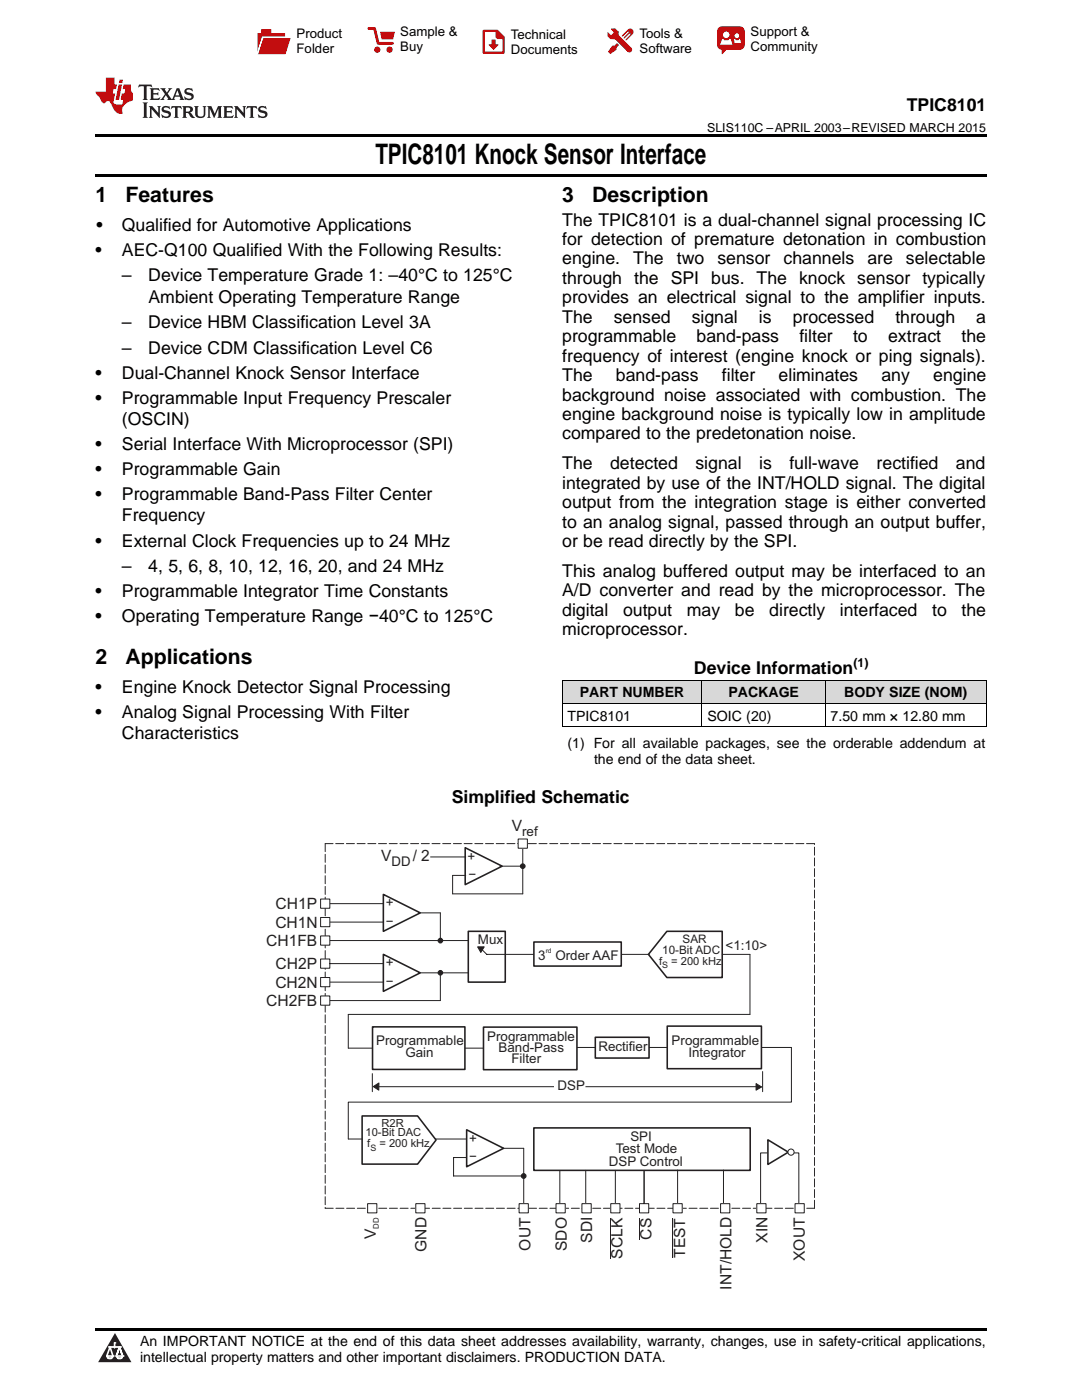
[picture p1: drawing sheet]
<svg xmlns="http://www.w3.org/2000/svg" width="216mm" height="279mm" viewBox="0 0 216 279" stroke-linecap="round" stroke-linejoin="round" font-family="sans-serif">
<g fill="#d8d8d8">
<path d="M112.2 135.8h27.9v4.6h-27.9z"/>
<path d="M140.1 135.8h24.6v4.6h-24.6z"/>
<path d="M164.7 135.8h32.1v4.6h-32.1z"/>
</g>
<path d="M22.9 266l3.3 5.9h-6.6z" fill="#231f20"/>
<path d="M21.3 270.6h1.2l-.3 .5h-.3a.53 .53 0 0 1-.6-.5z" fill-rule="evenodd" fill="#fff"/>
<path d="M21.3 270.6h1.2l-.3 .5h-.3a.53 .53 0 0 1-.6-.5z" fill="none" stroke="#231f20" stroke-width=".33"/>
<path d="M21.3 270.6l1.2 .1-.3 .4h-.5z" fill="none" stroke="#fff" stroke-width=".33"/>
<path d="M22.9 268.9h.1" fill="none" stroke="#fff" stroke-width=".33"/>
<path d="M22.9 268v.9z" fill="#fff"/>
<path d="M22.9 268v.9z" fill="none" stroke="#fff" stroke-width=".33"/>
<circle cx="22.9" cy="268" r=".16" fill="#fff"/>
<path d="M21.8 268.8h.1" fill="none" stroke="#fff" stroke-width=".33"/>
<path d="M21.8 268.8h2.2z" fill="#fff"/>
<path d="M21.8 268.8h2.2z" fill="none" stroke="#fff" stroke-width=".33"/>
<circle cx="24" cy="268.8" r=".16" fill="#fff"/>
<path d="M23.2 270.6h.1" fill="none" stroke="#fff" stroke-width=".33"/>
<path d="M23.8 268.8l-.6 1.8z" fill="#fff"/>
<path d="M23.8 268.8l-.6 1.8z" fill="none" stroke="#fff" stroke-width=".33"/>
<path d="M23.8 268.8l.7 1.8z" fill="#fff"/>
<path d="M23.8 268.8l.7 1.8z" fill="none" stroke="#fff" stroke-width=".33"/>
<path d="M24.4 270.6h.1" fill="none" stroke="#fff" stroke-width=".33"/>
<circle cx="21.3" cy="270.6" r=".16" fill="#fff"/>
<path d="M22 268.8l-.7 1.8z" fill="#fff"/>
<path d="M22 268.8l-.7 1.8z" fill="none" stroke="#fff" stroke-width=".33"/>
<path d="M22 268.8l.5 1.8z" fill="#fff"/>
<path d="M22 268.8l.5 1.8z" fill="none" stroke="#fff" stroke-width=".33"/>
<circle cx="22.5" cy="270.6" r=".16" fill="#fff"/>
<path d="M23.3 270.6h1.2a.63 .63 0 0 1-.6 .5 .63 .63 0 0 1-.6-.5z" fill-rule="evenodd" fill="#fff"/>
<path d="M23.3 270.6h1.2a.63 .63 0 0 1-.6 .5 .63 .63 0 0 1-.6-.5z" fill="none" stroke="#231f20" stroke-width=".33"/>
<path d="M23.3 270.6h1.2l-.4 .5h-.5z" fill="none" stroke="#fff" stroke-width=".33"/>
<path d="M23.2 270.6h.1" fill="none" stroke="#fff" stroke-width=".33"/>
<circle cx="24.5" cy="270.6" r=".16" fill="#fff"/>
<path d="M19 265.1h177.8v.5h-177.8z" fill="#000"/>
<path d="M123.3 190.5h7M69.5 227.3h2.8M86.9 227.3h6.2M104.5 229.2v11" fill="none" stroke="#241f21" stroke-width=".2"/>
<path d="M133.1 185.9h11v9.2h-11l-3.7-4.6z" fill-rule="evenodd" fill="#fff"/>
<path d="M76.5 178.5l7.4 3.7-7.4 3.7zM93.4 185.9h7.4v10.1h-7.4zM133.1 185.9h11v9.2h-11l-3.7-4.6z" fill="none" stroke="#241f21" stroke-width=".32"/>
<path d="M65.8 180.3h10.7M65.8 184h10.7M65.8 187.7h27.6M65.8 199.7h22.1M65.8 196h10.7M83.9 182.2h4v5.5M83.9 194.2h9.5M96 189.3l1.1 1.2h11.2M144.1 190.5h5.5v11.9M69.5 202.4h80.1z" fill="none" stroke="#241f21" stroke-width=".2"/>
<path d="M106.5 188h17.5v4.8h-17.5z" fill-rule="evenodd" fill="#fff"/>
<path d="M106.5 188h17.5v4.8h-17.5z" fill="none" stroke="#241f21" stroke-width=".32"/>
<path d="M69.5 202.4v6.8h6.7M90.5 209.2h6.6" fill="none" stroke="#241f21" stroke-width=".2"/>
<path d="M74.3 204.9h18.5v8.5h-18.5z" fill-rule="evenodd" fill="#fff"/>
<path d="M74.3 204.9h18.5v8.5h-18.5zM106.5 225.1h43.2v8.5h-43.2z" fill="none" stroke="#241f21" stroke-width=".32"/>
<path d="M104.3 169.3v9.1M74.3 214.3v3.6M75.6 216.9h76.1M112.8 209h6.8M152.2 213.8v4.1M157.9 209v11h-88.4v7.3M111.7 233.6v6.6M116.9 233.6v6.5M153.1 230.1h-1.3v10.1M158.5 230.1h.9v10.1" fill="none" stroke="#241f21" stroke-width=".2"/>
<path d="M110.7 214.7h6v3.7h-6z" fill-rule="evenodd" fill="#fff"/>
<path d="M110.7 214.7h6v3.7h-6z" fill="none" stroke="#fff" stroke-width=".2"/>
<path d="M64.9 168.4v72.7M162.5 168.4h-97.6M64.9 241.1h97.6M162.5 241.1v-72.7" fill="none" stroke="#241f21" stroke-width=".2" stroke-dasharray="1.6 .5"/>
<path d="M64 179.4h1.8v1.9h-1.8zM64 183.1h1.8v1.8h-1.8zM64 186.8h1.8v1.8h-1.8zM64 198.8v1.8h1.8v-1.8zM64 195.1v1.8h1.8v-1.8zM64 191.4v1.8h1.8v-1.8z" fill-rule="evenodd" fill="#fff"/>
<path d="M64 179.4h1.8v1.9h-1.8zM64 183.1h1.8v1.8h-1.8zM64 186.8h1.8v1.8h-1.8zM64 198.8h1.8v1.8h-1.8zM64 195.1h1.8v1.8h-1.8zM64 191.4h1.8v1.8h-1.8zM65.8 192.3h10.7M87.9 194.2v5.5" fill="none" stroke="#241f21" stroke-width=".2"/>
<path d="M76.5 190.5l7.4 3.7-7.4 3.6z" fill="none" stroke="#241f21" stroke-width=".32"/>
<circle cx="87.9" cy="187.7" r=".46" fill="#241f21"/>
<circle cx="87.9" cy="187.7" r=".46" fill="none" stroke="#241f21" stroke-width=".21"/>
<circle cx="87.9" cy="194.1" r=".45" fill="#241f21"/>
<circle cx="87.9" cy="194.1" r=".45" fill="none" stroke="#241f21" stroke-width=".21"/>
<path d="M103.4 167.4h1.8v1.9h-1.8z" fill-rule="evenodd" fill="#fff"/>
<path d="M85.9 171h7M90.3 174.7h2.6M90.3 178.4h14M99.7 172.9h4.6M103.4 167.4h1.8v1.9h-1.8z" fill="none" stroke="#241f21" stroke-width=".2"/>
<path d="M92.8 169.2l7.4 3.7-7.4 3.6z" fill="none" stroke="#241f21" stroke-width=".32"/>
<circle cx="104.3" cy="172.9" r=".46" fill="#241f21"/>
<circle cx="104.3" cy="172.9" r=".46" fill="none" stroke="#241f21" stroke-width=".21"/>
<path d="M90.3 174.7v3.7M128.7 209h7" fill="none" stroke="#241f21" stroke-width=".2"/>
<path d="M118.8 207h10.7v4.2h-10.7z" fill-rule="evenodd" fill="#fff"/>
<path d="M118.8 207h10.7v4.2h-10.7z" fill="none" stroke="#241f21" stroke-width=".32"/>
<path d="M96.5 205h18.6v8.5h-18.6z" fill-rule="evenodd" fill="#fff"/>
<path d="M96.5 205h18.6v8.5h-18.6z" fill="none" stroke="#241f21" stroke-width=".32"/>
<path d="M133.1 204.8h18.8v8.5h-18.8z" fill-rule="evenodd" fill="#fff"/>
<path d="M133.1 204.8h18.8v8.5h-18.8zM93.1 225.5l7.4 3.7-7.4 3.7z" fill="none" stroke="#241f21" stroke-width=".32"/>
<path d="M100.5 229.2h4" fill="none" stroke="#241f21" stroke-width=".2"/>
<circle cx="104.5" cy="234.7" r=".47" fill="#241f21"/>
<circle cx="104.5" cy="234.7" r=".47" fill="none" stroke="#241f21" stroke-width=".21"/>
<path d="M93.1 231h-2.6v3.7h14" fill="none" stroke="#241f21" stroke-width=".2"/>
<path d="M73.4 240.2h1.8v1.9h-1.8z" fill-rule="evenodd" fill="#fff"/>
<path d="M73.4 240.2h1.8v1.9h-1.8z" fill="none" stroke="#241f21" stroke-width=".2"/>
<path d="M83 240.2h1.8v1.9h-1.8z" fill-rule="evenodd" fill="#fff"/>
<path d="M83 240.2h1.8v1.9h-1.8z" fill="none" stroke="#241f21" stroke-width=".2"/>
<path d="M103.6 240.2h1.8v1.9h-1.8z" fill-rule="evenodd" fill="#fff"/>
<path d="M103.6 240.2h1.8v1.9h-1.8z" fill="none" stroke="#241f21" stroke-width=".2"/>
<path d="M110.9 240.2h1.9v1.9h-1.9z" fill-rule="evenodd" fill="#fff"/>
<path d="M110.9 240.2h1.9v1.9h-1.9z" fill="none" stroke="#241f21" stroke-width=".2"/>
<path d="M116.1 240.2h1.9v1.9h-1.9z" fill-rule="evenodd" fill="#fff"/>
<path d="M122.8 233.6v6.5M116.1 240.2h1.9v1.9h-1.9z" fill="none" stroke="#241f21" stroke-width=".2"/>
<path d="M121.9 240.2h1.8v1.9h-1.8z" fill-rule="evenodd" fill="#fff"/>
<path d="M128.5 233.8v6.3M121.9 240.2h1.8v1.9h-1.8z" fill="none" stroke="#241f21" stroke-width=".2"/>
<path d="M127.6 240.2h1.8v1.9h-1.8z" fill-rule="evenodd" fill="#fff"/>
<path d="M128.5 233.6v6.5M135.2 233.5v6.6M127.6 240.2h1.8v1.9h-1.8z" fill="none" stroke="#241f21" stroke-width=".2"/>
<path d="M134.3 240.2h1.8v1.9h-1.8z" fill-rule="evenodd" fill="#fff"/>
<path d="M144.4 233.5v6.6M134.3 240.2h1.8v1.9h-1.8z" fill="none" stroke="#241f21" stroke-width=".2"/>
<path d="M143.8 240.2h1.8v1.9h-1.8z" fill-rule="evenodd" fill="#fff"/>
<path d="M143.8 240.2h1.8v1.9h-1.8z" fill="none" stroke="#241f21" stroke-width=".2"/>
<path d="M158.6 240.2h1.9v1.9h-1.9z" fill-rule="evenodd" fill="#fff"/>
<path d="M158.6 240.2h1.9v1.9h-1.9z" fill="none" stroke="#241f21" stroke-width=".2"/>
<path d="M151 240.2h1.8v1.9h-1.8z" fill-rule="evenodd" fill="#fff"/>
<path d="M151 240.2h1.8v1.9h-1.8z" fill="none" stroke="#241f21" stroke-width=".2"/>
<path d="M153.2 227.5l4.1 2.4-4.1 2.5z" fill="none" stroke="#241f21" stroke-width=".32"/>
<circle cx="157.8" cy="229.9" r=".62" fill="#fff"/>
<circle cx="157.8" cy="229.9" r=".62" fill="none" stroke="#241f21" stroke-width=".2"/>
<path d="M95.3 189h1.3l-.7 1.1z" fill="#241f21"/>
<path d="M95.3 189h1.3l-.7 1.1z" fill="none" stroke="#241f21" stroke-width=".2"/>
<path d="M74.5 216.8l1.1-.7v1.5z" fill="#241f21"/>
<path d="M74.5 216.8l1.1-.7v1.5z" fill="none" stroke="#241f21" stroke-width=".2"/>
<path d="M150.9 216.3l1.1 .6-1.1 .7z" fill="#241f21"/>
<path d="M150.9 216.3l1.1 .6-1.1 .7zM151.9 209h6M121.8 243.1v8.1M127.6 243.1v4.3M134.3 243.1v7.9" fill="none" stroke="#241f21" stroke-width=".2"/>
<path d="M72.3 222.7h11l3.7 4.8-3.7 4.8h-11z" fill="none" stroke="#241f21" stroke-width=".32"/>
<path d="M112.2 135.7h84.6M112.2 135.8v9.3M140.1 135.8v9.3M164.6 135.8v9.3M196.8 135.8v9.3M112.2 145h84.6M112.2 140.4h84.6" fill="none" stroke="#000" stroke-width=".2"/>
<path d="M19 34.8h177.8v.5h-177.8zM19 26.8h177.8v.6h-177.8z" fill="#000"/>
<path d="M27.7 16.9l-.1 .6 .6-.3h.5v.2v2.2l-.2 .4h1l-.2-.4v-2.2v-.2h.5l.6 .3-.2-.6zM29.9 17.6l.2 .4v1.6l-.2 .4h1.9l.1-.6a1.09 1.09 0 0 1-1.3 .1v-.6h.6l.4 .2v-.7l-.2 .2h-.8v-.6l.2-.1a1.01 1.01 0 0 1 1 .3l-.1-.6zM32 17.6l.9 1.2-1 1.2h.9l-.2-.3 .5-.7 .5 .7-.3 .3h1.7l-.2-.3 .1-.4h1l.1 .4-.2 .3h1l-.3-.4-.7-2h-.5l-1 2.2-.8-1.1 .9-1.1h-.9l.2 .2-.4 .7-.4-.7 .2-.2zM35.4 18l.4 1h-.8zM37 17.7a.66 .66 0 0 0-.2 .8 .66 .66 0 0 0 .6 .4l.7 .2 .1 .2a.8 .8 0 0 1-.7 .4 .8 .8 0 0 1-.7-.5l.1 .8 .2-.2a.94 .94 0 0 0 1.1 .1 .94 .94 0 0 0 .4-.9 1.48 1.48 0 0 0-1.3-.6v-.4a1.1 1.1 0 0 1 1.2 .2l-.2-.6-.2 .1-.5-.1zM28.5 20.4l.2 .4v2.3l-.2 .4h1l-.2-.4v-2.3l.2-.4zM29.7 21.2l.2 .4v1.5l-.2 .4h.8l-.3-.4 .1-1.3 1.6 1.8v-2l.2-.4h-.7l.2 .2v1.1l-1.2-1.3zM32.5 21.3a.66 .66 0 0 0-.2 .8 .66 .66 0 0 0 .6 .4l.6 .2 .2 .2a.8 .8 0 0 1-.8 .4 .8 .8 0 0 1-.7-.5l.2 .7 .2-.1a.94 .94 0 0 0 1 .1 .94 .94 0 0 0 .5-1 1.47 1.47 0 0 0-1.3-.6l-.1-.3a1.1 1.1 0 0 1 1.3 .2l-.2-.6-.2 .1-.5-.2zM34.3 21.2l-.2 .6a.64 .64 0 0 1 .8-.3v1.6l-.2 .4h1l-.3-.4 .1-1.6a.66 .66 0 0 1 .8 .3l-.2-.6zM36.3 21.2l.3 .4v1.5l-.3 .4h1l-.2-.2v-.7h.5l.1 .1a.8 .8 0 0 0 1.2 .7l-1-1a.62 .62 0 0 0 .6-.5 .62 .62 0 0 0-.6-.7zM37.1 21.5h.1a.48 .48 0 0 1 .6 0 .48 .48 0 0 1 .1 .6l-.2 .1-.6 .1zM38.7 21.2l.2 .2a2.29 2.29 0 0 0 .4 2 1.05 1.05 0 0 0 1.7-.7v-1.3l.2-.2h-.8l.2 .4v1.1a.61 .61 0 0 1-.6 .6 .61 .61 0 0 1-.6-.6v-1.1l.3-.4zM41.3 21.2l.3 .4v1.5l-.3 .4h.8l-.2-.4v-1.4l.8 1.9 .9-1.9v1.4l-.2 .4h.9l-.2-.4v-1.5l.2-.4h-.8l-.7 1.5-.6-1.5zM44.5 21.2l.2 .4v1.5l-.2 .4h1.9l.2-.6a1.1 1.1 0 0 1-1.4 .2v-.7h.6l.4 .2v-.6l-.2 .1-.8 .1v-.6l.2-.1a1.02 1.02 0 0 1 1.1 .2l-.2-.5zM46.7 21.2l.2 .4v1.5l-.2 .4h.8l-.3-.4 .1-1.3 1.6 1.8v-2l.2-.4h-.7l.2 .2v1.1l-1.2-1.3zM49.3 21.2l-.1 .6a.64 .64 0 0 1 .8-.3v1.6l-.3 .4h1l-.2-.4v-1.6a.66 .66 0 0 1 .8 .3l-.1-.6zM51.7 21.3a.66 .66 0 0 0-.2 .7 .66 .66 0 0 0 .7 .5l.6 .2 .1 .2a.8 .8 0 0 1-.7 .4 .8 .8 0 0 1-.7-.5l.1 .7 .2-.1a.94 .94 0 0 0 1.1 .1 .94 .94 0 0 0 .4-1 1.48 1.48 0 0 0-1.2-.6l-.1-.3a1.1 1.1 0 0 1 1.2 .2l-.2-.6-.1 .1-.6-.2z" fill="#231f20"/>
<path d="M21.1 15.5v2.8h-2v.4l.9 .9a.96 .96 0 0 0 1 1 .59 .59 0 0 1 .5-.4 .59 .59 0 0 1 .5 .3l.4 .8a1.61 1.61 0 0 0 2.1 1.3 1.63 1.63 0 0 1 1.1-2.2l.9-.3v-1.5a1.6 1.6 0 0 1-.4-1.7h-1.4l-.2 .9h.5l-.2 .8h-.5l-.2 1v.3h.5l-.2 .9h-.7a.74 .74 0 0 1-1-.6l.3-1.6h-.5l.2-.8h.5l.1-.9h-.4v-1.4zM23.7 16.9l-.7 3h.8l.6-3zM23.8 15.9l-.1 .7h.7l.2-.7z" fill="#ee1d23"/>
<g fill="#d60000">
<path d="M52.1 5.8h2v.8h2.8v4.2h-5.5v-4.2h.7z" fill-rule="evenodd"/>
<path d="M52.4 7.5h5.6l-1 3.3h-5.6z" fill-rule="evenodd"/>
</g>
<path d="M52.4 7.4h5.7l-.1 .1h-5.5l-1.1 3.3z" fill-rule="evenodd" fill="#fff"/>
<path d="M52.4 7.4h5.7l-.1 .1h-5.5l-1.1 3.3z" fill="none" stroke="#fff" stroke-width=".2"/>
<path d="M73.6 5.7h1.1l.7 2.9h2.9" fill="none" stroke="#d60000" stroke-width=".55"/>
<g fill="#d60000">
<path d="M75.8 6.3h3l-.4 1.6h-2.2z" fill-rule="evenodd"/>
<circle cx="75.3" cy="9.9" r=".62"/>
<circle cx="77.7" cy="9.9" r=".62"/>
</g>
<path d="M96.5 6.2h2.7l1.3 1.2v3.1h-4z" fill="none" stroke="#d60000" stroke-width=".44"/>
<g fill="#d60000">
<path d="M98.1 7.9h.8v1h.5l-.9 1.1-1-1v-.1h.6z" fill-rule="evenodd"/>
<path d="M98.9 6.2h.3l1.3 1.2v.4h-1.3l-.3-.4z" fill-rule="evenodd"/>
<path d="M121.9 5.7h.8l.7 .6 .1 .7 2.5 2.5-.8 .8-2.3-2.3-1.1-.2-.6-.6v-.8l.7 .6 .5-.4v-.2l-.5-.5z" fill-rule="evenodd"/>
<path d="M122.2 9.1h.4l.5-.5 .4 .4-.5 .5v.4l-1.2 .9-.5-.5z" fill-rule="evenodd"/>
<path d="M125.3 5.9a.67 .67 0 0 1 .9 0 .67 .67 0 0 1 0 .9z" fill-rule="evenodd"/>
<path d="M125.3 5.9l.9 .9-1.2 1.2h-.2v-.2l1-.9v-.2h-.2l-.9 1h-.2v-.2l.9-1 .1-.2h-.3l-.9 1h-.2v-.2z" fill-rule="evenodd"/>
<circle cx="125.6" cy="9.9" r=".54"/>
</g>
<path d="M123.3 6.3v.7" fill="none" stroke="#d60000" stroke-width=".2"/>
<g fill="#d60000">
<path d="M143.4 5.5l.6-.2h3.6a.95 .95 0 0 1 1 .9v2.8a.95 .95 0 0 1-1 .9h-3.6a.95 .95 0 0 1-.9-.9v-2.8z" fill-rule="evenodd"/>
<path d="M144 9.9h.9l-.7 .9h-.2z" fill-rule="evenodd"/>
</g>
<g fill="#fff">
<path d="M146.6 8.6h1.3z"/>
<path d="M144.1 7.8h.3l.1 .2h.8l.2-.2h.3l.4 1.1h-2.5z" fill-rule="evenodd"/>
<path d="M146.4 7.8h.3l.1 .2h.5l.2-.2h.2l.2 .8h-1.3z" fill-rule="evenodd"/>
<circle cx="144.9" cy="6.9" r=".65"/>
<circle cx="147" cy="7.1" r=".48"/>
</g>
<text font-size="5.6" x="74.9" y="32.8">TPIC8101 Knock Sensor Interface</text>
<g font-size="4.2">
<text x="19" y="40.4">1</text>
<text x="25" y="40.4">Features</text>
<text x="112.2" y="40.4">3</text>
<text x="118.2" y="40.4">Description</text>
<text x="19" y="132.6">2</text>
<text x="25" y="132.6">Applications</text>
</g>
<g font-size="3.5">
<text x="180.9" y="22.2">TPIC8101</text>
<text x="19.2" y="46.1">•</text>
<text x="24.3" y="46.1">Qualified for Automotive Applications</text>
<text x="112.2" y="45">The TPIC8101 is a dual-channel signal processing IC</text>
<text x="19" y="51.1">•</text>
<text x="24.3" y="51.1">AEC-Q100 Qualified With the Following Results:</text>
<text x="112.2" y="48.9">for detection of premature detonation in combustion</text>
<text x="112.2" y="52.8">engine.</text>
<text x="126.4" y="52.8">The</text>
<text x="135" y="52.8">two</text>
<text x="143.1" y="52.8">sensor</text>
<text x="156.3" y="52.8">channels</text>
<text x="173.1" y="52.8">are</text>
<text x="180.8" y="52.8">selectable</text>
<text x="24.3" y="56.2">–</text>
<text x="29.6" y="56.2">Device Temperature Grade 1: –40°C to 125°C</text>
<text x="112.2" y="56.7">through the SPI bus. The knock sensor typically</text>
<text x="24.3" y="65.5">–</text>
<text x="29.6" y="65.5">Device HBM Classification Level 3A</text>
<text x="29.6" y="60.4">Ambient Operating Temperature Range</text>
<text x="112.2" y="60.5">provides an electrical signal to the amplifier inputs.</text>
<text x="112.2" y="64.4">The</text>
<text x="122.5" y="64.4">sensed</text>
<text x="138" y="64.4">signal</text>
<text x="151.4" y="64.4">is</text>
<text x="158.2" y="64.4">processed</text>
<text x="178.7" y="64.4">through</text>
<text x="194.8" y="64.4">a</text>
<text x="24.3" y="70.6">–</text>
<text x="29.6" y="70.6">Device CDM Classification Level C6</text>
<text x="112.2" y="68.3">programmable</text>
<text x="139" y="68.3">band-pass</text>
<text x="159.5" y="68.3">filter</text>
<text x="170.2" y="68.3">to</text>
<text x="177.2" y="68.3">extract</text>
<text x="191.9" y="68.3">the</text>
<text x="19" y="75.6">•</text>
<text x="24.3" y="75.6">Dual-Channel Knock Sensor Interface</text>
<text x="112.2" y="72.2">frequency of interest (engine knock or ping signals).</text>
<text x="112.2" y="76.1">The</text>
<text x="122.9" y="76.1">band-pass</text>
<text x="144" y="76.1">filter</text>
<text x="155.4" y="76.1">eliminates</text>
<text x="175.9" y="76.1">any</text>
<text x="186.2" y="76.1">engine</text>
<text x="19" y="80.6">•</text>
<text x="24.3" y="80.6">Programmable Input Frequency Prescaler</text>
<text x="112.2" y="79.9">background noise associated with combustion. The</text>
<text x="112.2" y="83.8">engine background noise is typically low in amplitude</text>
<text x="19" y="89.8">•</text>
<text x="24.3" y="84.8">(OSCIN)</text>
<text x="24.3" y="89.8">Serial Interface With Microprocessor (SPI)</text>
<text x="112.2" y="87.7">compared to the predetonation noise.</text>
<text x="19" y="94.8">•</text>
<text x="24.3" y="94.8">Programmable Gain</text>
<text x="112.2" y="93.7">The</text>
<text x="121.8" y="93.7">detected</text>
<text x="138.8" y="93.7">signal</text>
<text x="151.5" y="93.7">is</text>
<text x="157.5" y="93.7">full-wave</text>
<text x="174.9" y="93.7">rectified</text>
<text x="190.8" y="93.7">and</text>
<text x="19" y="99.8">•</text>
<text x="24.3" y="99.8">Programmable Band-Pass Filter Center</text>
<text x="112.2" y="97.5">integrated by use of the INT/HOLD signal. The digital</text>
<text x="112.2" y="101.4">output from the integration stage is either converted</text>
<text x="24.3" y="104.1">Frequency</text>
<text x="112.2" y="105.3">to an analog signal, passed through an output buffer,</text>
<text x="19" y="109.1">•</text>
<text x="24.3" y="109.1">External Clock Frequencies up to 24 MHz</text>
<text x="112.2" y="109.2">or be read directly by the SPI.</text>
<text x="19" y="119.2">•</text>
<text x="24.3" y="114.2">–</text>
<text x="24.3" y="119.2">Programmable Integrator Time Constants</text>
<text x="29.6" y="114.2">4, 5, 6, 8, 10, 12, 16, 20, and 24 MHz</text>
<text x="112.2" y="115.1">This analog buffered output may be interfaced to an</text>
<text x="112.2" y="119">A/D converter and read by the microprocessor. The</text>
<text x="19" y="124.2">•</text>
<text x="24.3" y="124.2">Operating Temperature Range −40°C to 125°C</text>
<text x="112.2" y="122.9">digital</text>
<text x="124.3" y="122.9">output</text>
<text x="137.1" y="122.9">may</text>
<text x="146.6" y="122.9">be</text>
<text x="153.5" y="122.9">directly</text>
<text x="167.6" y="122.9">interfaced</text>
<text x="186" y="122.9">to</text>
<text x="191.9" y="122.9">the</text>
<text x="112.2" y="126.8">microprocessor.</text>
<text x="138.5" y="134.5">Device Information</text>
<text x="19" y="138.3">•</text>
<text x="19" y="143.3">•</text>
<text x="24.3" y="138.3">Engine Knock Detector Signal Processing</text>
<text x="24.3" y="143.3">Analog Signal Processing With Filter</text>
<text x="24.3" y="147.6">Characteristics</text>
<text x="90.1" y="160.3">Simplified Schematic</text>
</g>
<g font-size="3.1" fill="#241f21">
<text x="102.1" y="165.8">V</text>
<text x="76.1" y="171.8">V</text>
<text x="82.4" y="171.8">/ 2</text>
<text x="54.9" y="185.1">CH1N</text>
<text x="55" y="181.5">CH1P</text>
<text x="53.1" y="188.8">CH1FB</text>
<text x="54.9" y="197.1">CH2N</text>
<text x="55" y="193.4">CH2P</text>
<text x="53.1" y="200.8">CH2FB</text>
<text x="75" y="247.3" transform="rotate(-90 75 247.3)">V</text>
<text x="85.1" y="249.8" transform="rotate(-90 85.1 249.8)">GND</text>
<text x="105.9" y="249.6" transform="rotate(-90 105.9 249.6)">OUT</text>
<text x="113.1" y="249.7" transform="rotate(-90 113.1 249.7)">SDO</text>
<text x="118.2" y="248" transform="rotate(-90 118.2 248)">SDI</text>
<text x="124.2" y="251.2" transform="rotate(-90 124.2 251.2)">SCLK</text>
<text x="130" y="247.4" transform="rotate(-90 130 247.4)">CS</text>
<text x="136.7" y="251" transform="rotate(-90 136.7 251)">TEST</text>
<text x="153.2" y="248" transform="rotate(-90 153.2 248)">XIN</text>
<text x="160.6" y="251.7" transform="rotate(-90 160.6 251.7)">XOUT</text>
<text x="145.9" y="257.4" transform="rotate(-90 145.9 257.4)">INT/HOLD</text>
</g>
<g font-size="2.8">
<text x="113.2" y="143.8">TPIC8101</text>
<text x="115.7" y="139.2">PART NUMBER</text>
<text x="141.2" y="143.8">SOIC (20)</text>
<text x="145.3" y="139.2">PACKAGE</text>
<text x="165.7" y="143.8">7.50 mm × 12.80 mm</text>
<text x="168.5" y="139.2">BODY SIZE (NOM)</text>
<text x="113.2" y="149.3">(1) For all available packages, see the orderable addendum at</text>
<text x="118.5" y="152.5">the end of the data sheet.</text>
<text x="27.9" y="268.6">An IMPORTANT NOTICE at the end of this data sheet addresses availability, warranty, changes, use in safety-critical applications,</text>
<text x="27.9" y="271.8">intellectual property matters and other important disclaimers. PRODUCTION DATA.</text>
</g>
<g font-size="2.7" fill="#241f21">
<text x="104.2" y="166.9">ref</text>
<text x="78.1" y="172.9">DD</text>
<text x="93.3" y="171.9">+</text>
<text x="93.5" y="175.4">−</text>
<text x="77" y="181.1">+</text>
<text x="77" y="184.8">−</text>
<text x="95.4" y="188.3">Mux</text>
<text x="107.4" y="191.5">3</text>
<text x="110.8" y="191.5">Order AAF</text>
<text x="144.8" y="189.6">&lt;1:10&gt;</text>
<text x="77" y="193">+</text>
<text x="77" y="196.7">−</text>
<text x="75" y="208.5">Programmable</text>
<text x="97.2" y="207.7">Programmable</text>
<text x="99.5" y="210">Band-Pass</text>
<text x="119.4" y="209.8">Rectifier</text>
<text x="134" y="208.6">Programmable</text>
<text x="80.9" y="211">Gain</text>
<text x="102.1" y="212.2">Filter</text>
<text x="137.4" y="211">Integrator</text>
<text x="111.3" y="217.6">DSP</text>
<text x="125.8" y="227.6">SPI</text>
<text x="93.6" y="228">+</text>
<text x="93.6" y="231.7">−</text>
<text x="121.5" y="232.7">DSP Control</text>
<text x="122.9" y="230.1">Test Mode</text>
</g>
<g font-size="2.6">
<text x="59.2" y="7.6">Product</text>
<text x="59.2" y="10.6">Folder</text>
<text x="79.9" y="7.3">Sample &amp;</text>
<text x="79.9" y="10.2">Buy</text>
<text x="101.9" y="7.8">Technical</text>
<text x="101.9" y="10.8">Documents</text>
<text x="127.6" y="7.6">Tools &amp;</text>
<text x="127.6" y="10.6">Software</text>
<text x="149.8" y="7.2">Support &amp;</text>
<text x="149.8" y="10.2">Community</text>
</g>
<g font-size="2.5">
<text x="141.1" y="26.3">SLIS110C –APRIL 2003–REVISED MARCH 2015</text>
<text x="170.3" y="133.1">(1)</text>
</g>
<g font-size="2.3" fill="#241f21">
<text x="132.2" y="190.4">10-Bit ADC</text>
<text x="136.2" y="188.2">SAR</text>
</g>
<g font-size="2.2" fill="#241f21">
<text x="131.5" y="192.5">f</text>
<text x="133.9" y="192.5">= 200 kHz</text>
<text x="73" y="226.8">10-Bit DAC</text>
<text x="76.1" y="224.9">R2R</text>
<text x="73.3" y="229">f</text>
<text x="75.7" y="229">= 200 kHz</text>
</g>
<g font-size="1.8" fill="#241f21">
<text x="132.1" y="193.2">S</text>
<text x="73.9" y="229.7">S</text>
</g>
<text font-size="1.6" fill="#241f21" x="75.6" y="245.2" transform="rotate(-90 75.6 245.2)">DD</text>
<text font-size="1.3" fill="#241f21" x="108.9" y="190.2">rd</text>
</svg>
